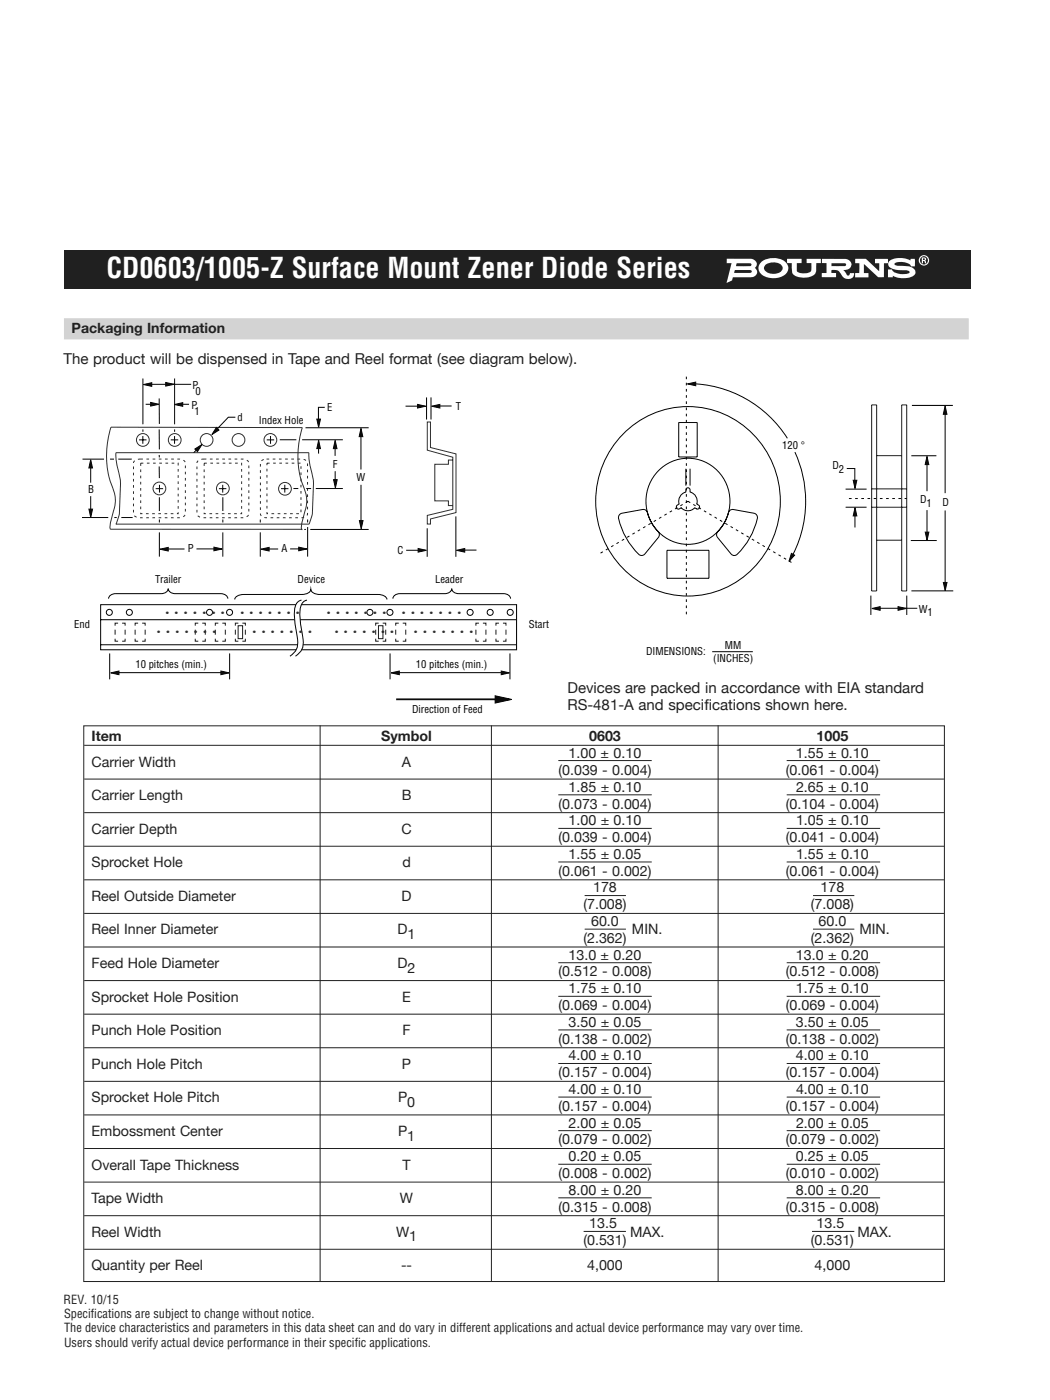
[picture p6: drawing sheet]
<svg xmlns="http://www.w3.org/2000/svg" width="210mm" height="279mm" viewBox="0 0 210 279" stroke-linecap="round" stroke-linejoin="round" font-family="sans-serif">
<!-- layer: Layer 1 -->
<path d="M12.8 49.9h180.9v7.8h-180.9z" fill="#231f20"/>
<g fill="#fff">
<path d="M145 51.6h4.9a1.02 1.02 0 0 1 1.1 .7 1.02 1.02 0 0 1-.4 1.2 1.03 1.03 0 0 1 .4 1.3 1.03 1.03 0 0 1-1.2 .5h-3.5a1.5 1.5 0 0 1-1.3 1.1l1-3.9h-1zM146.6 53.9l-.1 .6h3.2l.3-.2v-.2l-.3-.2zM147 52.5l-.1 .6h2.9l.2-.2-.3-.4zM152 52.2a1.7 1.7 0 0 0-.6 1.8 1.7 1.7 0 0 0 1.4 1.2 3.5 3.5 0 0 0 4.4-1.2 2.03 2.03 0 0 0-2-2.4 4.1 4.1 0 0 0-3.2 .6zM152.7 52.9a2.38 2.38 0 0 1 3.5 .4 1.22 1.22 0 0 1-1.4 1.3h-.9a1.27 1.27 0 0 1-1.4-1.4zM157.1 51.7v.8h.9v.8a1.56 1.56 0 0 0 1.5 2 3.1 3.1 0 0 0 3.3-.9l.1-1.9h.9v-.8h-2.8v.8h.9v.9a.89 .89 0 0 1-.9 1.1h-.9a1.24 1.24 0 0 1-1.1-.5v-1.4l1-.1v-.8zM164 51.7v.8h1v2h-1v.8h2.9l-.1-.8h-.8v-.6a1.71 1.71 0 0 1 2.1 1.2 1.25 1.25 0 0 0 1.4 .6 1.25 1.25 0 0 0 .9-1.2h-.8v.2a.33 .33 0 0 1-.5 .2l-.8-1a1.31 1.31 0 0 0 1.6-1.4 1.35 1.35 0 0 0-1.2-.8zM165.9 52.5h2.7l.3 .3-.3 .3h-2.7zM170.7 51.7v.8h.8v.8v1.2h-.8v.9l2.6-.1v-.8h-.9v-1.8l2.9 2.6h1.1v-2.8h.8v-.8h-2.6v.8h.9v1.6l-2.7-2.4zM177.5 52.1a.95 .95 0 0 0-.2 1 .95 .95 0 0 0 .9 .6l1.6 .2a1.85 1.85 0 0 1 1.8 .4 3.2 3.2 0 0 1-3.4-.2l-.2-.3h-.8v1.5h.9l.1-.3a4.4 4.4 0 0 0 4.2-.1 .82 .82 0 0 0 .2-1 4.3 4.3 0 0 0-3.5-.9 .48 .48 0 0 1-.6-.4 2.83 2.83 0 0 1 3.3 .4v.2l.8-.1-.1-1.4h-.7l-.1 .3a4.3 4.3 0 0 0-4.2 .1z"/>
<path d="M183.6 51.9a.81 .81 0 0 1 1.6 0 .81 .81 0 0 1-1.6 0zM183.4 52a1.04 1.04 0 0 0 2 0 1.04 1.04 0 0 0-2 0zM184 51.4v1.2h.2v-.5h.3l.1 .5h.3l-.3-.6 .2-.3-.1-.2zM184.2 51.6h.3v.3h-.3z"/>
</g>
<path d="M12.8 65.6h180.5" fill="none" stroke="#d1d3d4" stroke-width="4.2" stroke-linecap="butt"/>
<path d="M12.3 70.2h181v9.2h-181z" fill="#fff"/>
<g fill="none" stroke="#2f2f29" stroke-width=".2">
<path d="M23.1 90.3h38.5l.1 1.8 .9 4.4-.3 6.1-.4 1.4-.3 .6h-38.5l.7-2 .3-6.1-.9-4.4zM85.3 84.2h.6v5.1l5.1 1.3v11.7l-5.1 1.3v1h-.6v-1.7l5.1-1.3v-10.4l-5.1-1.4zM90.4 91.8h-.9v.9h-2.7v7.3h2.7v.9h.9M60.3 105.6h-38.2l-.1-.2v-.6l.3-1.7a7.4 7.4 0 0 0-.1-6.4 18 18 0 0 1-.1-11.4h38.2a18.2 18.2 0 0 0 .6 12.9 7.3 7.3 0 0 1-.4 5l-.3 1.7-.1 .6 .2 .2"/>
<circle cx="28.5" cy="87.8" r="1.27"/>
<circle cx="31.8" cy="97.5" r="1.27"/>
<circle cx="34.9" cy="87.8" r="1.27"/>
<circle cx="41.2" cy="87.8" r="1.27"/>
<circle cx="44.5" cy="97.5" r="1.27"/>
<circle cx="47.6" cy="87.8" r="1.27"/>
<circle cx="54" cy="87.8" r="1.27"/>
<circle cx="56.9" cy="97.5" r="1.27"/>
</g>
<path d="M26.9 91.9l1.1-.3h7.7a1.27 1.27 0 0 1 1.3 .8v10.2a1.12 1.12 0 0 1-1.3 .7h-7.7a1.27 1.27 0 0 1-1.4-.7v-10.2zM28.1 92.4h7.5v10.1h-7.5zM39.6 91.9l1.1-.3h7.6a1.27 1.27 0 0 1 1.4 .8v10.2a1.12 1.12 0 0 1-1.4 .7h-7.6a1.27 1.27 0 0 1-1.4-.7v-10.2zM40.7 92.4h7.5v10.1h-7.5zM52.1 92.1l.6-.4 .5-.1h7a1.08 1.08 0 0 1 1.2 .8v10.2a1.08 1.08 0 0 1-1.2 .7h-7a1.08 1.08 0 0 1-1.2-.7zM53.3 92.4h6.8v10.1h-6.8z" fill="none" stroke="#2f2f29" stroke-width=".2" stroke-dasharray=".5 .7" stroke-linecap="butt"/>
<g fill="none" stroke="#231f20" stroke-width=".2">
<path d="M174 80.8h1v37.1h-1zM174 97.6h7M175 90.9h5M180 80.8h1v37.1h-1zM174 101.2h7M175 107.8h5M16.7 144.9h171.8v110.9h-171.8zM16.8 148.7h171.6M16.8 155.5h171.6M63.9 144.8v110.9M98.1 144.8v110.9M111.4 151.8h18.7"/>
<path d="M111.4 158.6h18.7M143.3 144.8v110.9M157 151.8h18.6M157 158.6h18.6M16.8 162.2h171.6M16.8 168.9h171.6M16.8 175.6h171.6M111.4 165.3h18.7M111.4 172h18.7M116.7 178.7h8.2M157 165.3h18.6M157 172h18.6"/>
<path d="M162.3 178.7h8.2M16.8 182.3h171.6M16.8 189h171.6M16.8 195.7h171.6M111.4 192.1h18.7M111.4 198.8h18.7M116.7 185.4h8.2M157 192.1h18.6M157 198.8h18.6M162.3 185.4h8.2M16.8 202.4h171.6M16.8 209.1h171.6"/>
<path d="M16.8 215.8h171.6M111.4 205.5h18.7M111.4 212.2h18.7M111.4 218.9h18.7M157 205.5h18.6M157 212.2h18.6M157 218.9h18.6M16.8 222.5h171.6M16.8 229.2h171.6M16.8 235.9h171.6M111.4 225.6h18.7M111.4 232.4h18.7"/>
<path d="M111.4 239.1h18.7M157 225.6h18.6M157 232.4h18.6M157 239.1h18.6M16.8 242.6h171.6M16.8 249.3h171.6M116.5 245.8h8.4M162.1 245.8h8.4"/>
</g>
<g fill="none" stroke="#000" stroke-width=".2">
<path d="M28.5 75.5v9.2M28.6 76.7l1.7-.3v.7zM30 76.7h8.2M31.8 79.5v5.1M33.1 76.3l1.6 .4-1.6 .4zM34.8 75.5v9.2M85.1 79.3v4.4M86 79.3v4.4M137.2 76.6l1.6-.3v.7zM137.3 76.6a23.5 23.5 0 0 1 19.8 10.9M16.5 91.6h4.3M18.1 91.8l.4 1.6h-.8z"/>
<path d="M18.1 92.9v3.4M18.1 99v3M22 91.6h.8M23.6 91.6h2.7M27.8 87.8h1.4M28.5 87v1.6M28.5 85.7v.5M29.1 80.7h1.7M30.1 80.3l1.6 .4-1.6 .3zM31.1 97.5h1.5M31.8 85.7v4M31.8 93.1v2.3"/>
<path d="M31.8 90.8v.5M31.8 99.2v2.8M31.8 96.8v1.5M34.1 87.8h1.5M34.8 80.7l1.7-.3v.7zM34.8 87v1.6M34.8 85.7v.5M36.2 80.7h1.5M38.9 89.6l1.4-.9-.9 1.4zM39.6 89.4l-.9 .9M43.2 85.3l.5 .5-1.4 .9zM43.7 97.5h1.5"/>
<path d="M44.5 96.8v1.5M44.5 99.2v2.8M47 83.3h-1.4l-2.4 2.4M53.2 87.8h1.5M54 87v1.6M55.8 87.8h3.3M56.1 97.5h1.5M56.8 96.8v1.5M58.6 97.5h.9M60.3 87.8h8.1M61 85.4h12.6M61.1 97.5h1"/>
<path d="M63 97.5h5.4M63.2 83.6h.8l-.4 1.7zM63.6 88.1v2.4M63.6 87.9l.4 1.6h-.8zM64.8 81.3h-1.3v2.6M66.6 95.7h.7l-.4 1.7zM66.9 88.8v2.2M66.9 87.9l.3 1.6h-.7zM66.9 94v2M72 86.4v7.3M72 85.5l.4 1.6h-.7zM72 96.8v7.4"/>
<path d="M80.9 81.1h3.8M83.3 80.7l1.7 .4-1.7 .3zM86.1 81.1l1.7-.4v.7zM87.5 81h2.6M124.3 86.7a18.2 18.2 0 0 1 30.8 8.3 18.7 18.7 0 0 1-22.7 23.3 19.1 19.1 0 0 1-8.1-31.6zM131.4 94a8.4 8.4 0 0 1 11.2-.6 8.4 8.4 0 0 1 1.9 11 8.4 8.4 0 0 1-10.6 3.5 8.4 8.4 0 0 1-4.7-10.1 8.7 8.7 0 0 1 2.2-3.8zM135.5 84.3h3.6v6.9h-3.6zM136.9 93.5v3.4M137.1 97.4a.42 .42 0 0 1 .6 .4v.4a1.89 1.89 0 0 1 1.4 2.4l.3 .2a.43 .43 0 0 1 .2 .6 .43 .43 0 0 1-.6 .2l-.4-.3a1.81 1.81 0 0 1-2.6 0l-.4 .3a.43 .43 0 0 1-.6-.2 .43 .43 0 0 1 .2-.6l.3-.2a1.9 1.9 0 0 1 1.4-2.4v-.4zM137.7 93.5v3.4M158.6 90.2a23.5 23.5 0 0 1-1.1 21.8M168.8 97.6h4.1"/>
<path d="M169 93.5h1.6v2.6M170.3 95.8h.7l-.4 1.7zM181.9 91h5M182 80.9h8.2M185 91.1l.4 1.6h-.8zM185 92.3v5.7M188.6 81l.4 1.7h-.7zM188.6 82.2v16.2M16.4 103.3h5.2M17.7 101.6h.8l-.4 1.6zM21.7 119.5a1.21 1.21 0 0 1 1.4-1h9.1a1.31 1.31 0 0 0 1.4-1 1.21 1.21 0 0 0 1.4 1h9.1a1.31 1.31 0 0 1 1.4 1M22.8 103.3h.5"/>
<path d="M24.2 103.3h2.3M31.8 103.7v.6M31.8 106.2v4.9M31.9 109.6l1.7-.4v.8zM33.3 109.6h3.5M39.2 109.5h4.2M42.7 109.2l1.6 .4-1.6 .3zM44.5 106.2v4.9M44.5 103.7v.6M46.8 119.6a1.49 1.49 0 0 1 1.8-1h10.6a3.1 3.1 0 0 0 2.7-.6l.1-.4a1.49 1.49 0 0 0 1.8 1h10.6a3.1 3.1 0 0 1 2.7 .7l.1 .3M51.9 103.7v.6M51.9 106.2v4.9"/>
<path d="M52.1 109.6l1.6-.4v.8zM53.5 109.6h2M57.9 109.5h2.4M59.6 109.2l1.7 .4-1.7 .3zM60.2 119.8a2.17 2.17 0 0 0-1.5 2.4l.2 2 .4 2.8a3.3 3.3 0 0 1-1.4 4M60.7 105.7h.3M61.3 119.8a2.17 2.17 0 0 0-1.5 2.4l.2 2 .4 2.8a3.3 3.3 0 0 1-1.4 4M61.4 103.7v.6M61.4 105.2v5.9M61.9 105.7h11.7M71.7 103.9h.7l-.3 1.6zM78.4 119.5a1.2 1.2 0 0 1 1.4-1h9a1.29 1.29 0 0 0 1.4-1 1.2 1.2 0 0 0 1.3 1h9a1.29 1.29 0 0 1 1.4 1"/>
<path d="M81.1 109.8h3.8M83.4 109.5l1.7 .3-1.7 .4zM85.3 105.4v5.7M91 103.1v8M91.1 109.8l1.6-.3v.7zM92.5 109.8h2.6M131.3 106.1a9.7 9.7 0 0 1-2.2-4.1l-.5-.3h-.3l-4.2 .7a.86 .86 0 0 0-.6 1.1 13.8 13.8 0 0 0 4.3 7.3h.6l.3-.2 2.7-3.3a.87 .87 0 0 0-.1-1.2M133.1 109.8h8.4v5.6h-8.4zM145.5 102l.5-.3h.3l4.2 .7a.86 .86 0 0 1 .6 1.1 13.9 13.9 0 0 1-4.3 7.3h-.6l-.3-.2-2.7-3.3a.88 .88 0 0 1 0-1.2 9.7 9.7 0 0 0 2.3-4.1zM157.9 110.4l.7 .4-1.1 1.2zM168.8 101.2h4.1M170.6 101.6v3.7"/>
<path d="M170.6 101.3l.4 1.7h-.7zM173.8 118.9v3.8M181 118.9v3.8M181.8 107.9h5.1M181.9 117.9h8.3M184.6 106.2h.8l-.4 1.6zM185 101.8v4.8M188.3 116.2h.7l-.4 1.7zM188.6 101.9v14.8M20.1 123.7h38.7zM20.1 128.7h39.3zM21.9 130.4v5.2"/>
<path d="M22.1 134.3l1.6-.4v.7zM23.5 134.2h21.1M44.1 133.9l1.6 .4-1.6 .3zM45.8 130.4v5.2M59 120.7h-38.9v9h39M59.9 123.7h43.2M60.1 120.7h43v9h-42.9M60.5 128.7h42.6zM77.8 130.4v5.2M78 134.3l1.7-.4v.7zM79.4 134.2h21.2M98.8 138.9l3.3 .7-3.3 .7z"/>
<path d="M100 133.9l1.7 .4-1.7 .3zM101.8 130.4v5.2M142.1 130.1h8.1M174 121.4l1.6-.3v.7zM175.4 121.4h7.7M179.2 121.1l1.7 .3-1.7 .4z"/>
<circle cx="21.8" cy="122.2" r=".6"/>
<circle cx="25.8" cy="122.2" r=".6"/>
<circle cx="41.8" cy="122.2" r=".6"/>
<circle cx="45.8" cy="122.2" r=".6"/>
<circle cx="73.8" cy="122.2" r=".6"/>
<circle cx="77.8" cy="122.2" r=".6"/>
<circle cx="93.8" cy="122.2" r=".6"/>
<circle cx="97.8" cy="122.2" r=".6"/>
<circle cx="101.8" cy="122.2" r=".6"/>
</g>
<path d="M169.4 99.5h11.6M137.3 100l21.1 12.5M137.3 100l-17.8 10.6M137 122.6v-47.4" fill="none" stroke="#000" stroke-width=".2" stroke-dasharray=".5 .7" stroke-linecap="butt"/>
<g fill="none" stroke="#1b1b1b" stroke-width=".2">
<path d="M23 127.5v.5h.6M23 125.7v1M23.6 124.4h-.6v.5M24.4 124.4h.6v.5M25 127.5v.5h-.6M25 125.7v1M27 127.5v.5h.6M27 125.7v1M27.6 124.4h-.6v.5M28.4 124.4h.6v.5M29 127.5v.5h-.6M29 125.7v1"/>
<path d="M39 127.5v.5h.6M39 125.7v1M39.6 124.4h-.6v.5M40.4 124.4h.6v.5M41 127.5v.5h-.6M41 125.7v1M43 127.5v.5h.6M43 125.7v1M43.6 124.4h-.6v.5M44.4 124.4h.6v.5M45 127.5v.5h-.6M45 125.7v1"/>
<path d="M47 127.5v.5h.6M47 125.7v1M47.5 124.9h.9v2.6h-.9zM47.6 124.4h-.6v.5M48.4 124.4h.6v.5M49 127.5v.5h-.6M49 125.7v1M75 127.5v.5h.6M75 125.7v1M75.5 124.9h.9v2.6h-.9zM75.6 124.4h-.6v.5M76.4 124.4h.6v.5"/>
<path d="M77 127.5v.5h-.6M77 125.7v1M79 127.5v.5h.6M79 125.7v1M79.6 124.4h-.6v.5M80.4 124.4h.6v.5M81 127.5v.5h-.6M81 125.7v1M95 127.5v.5h.6M95 125.7v1M95.6 124.4h-.6v.5M96.4 124.4h.6v.5"/>
<path d="M97 127.5v.5h-.6M97 125.7v1M99 127.5v.5h.6M99 125.7v1M99.6 124.4h-.6v.5M100.4 124.4h.6v.5M101 127.5v.5h-.6M101 125.7v1"/>
</g>
<g fill="#000">
<path d="M28.6 76.7l1.7-.3v.7zM33.1 76.3l1.6 .4-1.6 .4zM137.2 76.6l1.6-.3v.7zM18.1 91.8l.4 1.6h-.8zM30.1 80.3l1.6 .4-1.6 .3zM34.8 80.7l1.7-.3v.7zM38.9 89.6l1.4-.9-.9 1.4zM43.2 85.3l.5 .5-1.4 .9zM63.2 83.6h.8l-.4 1.7zM63.6 87.9l.4 1.6h-.8zM66.6 95.7h.7l-.4 1.7zM66.9 87.9l.3 1.6h-.7z"/>
<path d="M72 85.5l.4 1.6h-.7zM83.3 80.7l1.7 .4-1.7 .3zM86.1 81.1l1.7-.4v.7zM170.3 95.8h.7l-.4 1.7zM185 91.1l.4 1.6h-.8zM188.6 81l.4 1.7h-.7zM17.7 101.6h.8l-.4 1.6zM31.9 109.6l1.7-.4v.8zM42.7 109.2l1.6 .4-1.6 .3zM52.1 109.6l1.6-.4v.8zM59.6 109.2l1.7 .4-1.7 .3zM71.7 103.9h.7l-.3 1.6z"/>
<path d="M83.4 109.5l1.7 .3-1.7 .4zM91.1 109.8l1.6-.3v.7zM157.9 110.4l.7 .4-1.1 1.2zM170.6 101.3l.4 1.7h-.7zM184.6 106.2h.8l-.4 1.6zM188.3 116.2h.7l-.4 1.7zM22.1 134.3l1.6-.4v.7zM44.1 133.9l1.6 .4-1.6 .3zM78 134.3l1.7-.4v.7zM100 133.9l1.7 .4-1.7 .3zM174 121.4l1.6-.3v.7zM179.2 121.1l1.7 .3-1.7 .4z"/>
<path d="M98.8 138.9l3.3 .7-3.3 .7z"/>
</g>
<path d="M79.1 139.6h22.5" fill="none" stroke="#000" stroke-width=".35"/>
<text font-size="5.6" fill="#fff" x="21.2" y="55.5">CD0603/1005-Z Surface Mount Zener Diode Series</text>
<g font-size="3" fill="#231f20">
<text x="12.7" y="72.7">The product will be dispensed in Tape and Reel format (see diagram below).</text>
<text x="113.2" y="138.4">Devices are packed in accordance with EIA standard</text>
<text x="113.2" y="141.7">RS-481-A and specifications shown here.</text>
</g>
<g font-size="2.8" fill="#231f20">
<text x="14.3" y="66.5">Packaging Information</text>
<text x="18.3" y="148">Item</text>
<text x="76.1" y="148">Symbol</text>
<text x="117.6" y="148">0603</text>
<text x="163" y="148">1005</text>
<text x="18.3" y="153">Carrier Width</text>
<text x="80.2" y="153">A</text>
<text x="111.5" y="154.7">(0.039 - 0.004)</text>
<text x="113.5" y="151.3">1.00 ± 0.10</text>
<text x="156.8" y="154.7">(0.061 - 0.004)</text>
<text x="158.9" y="151.3">1.55 ± 0.10</text>
<text x="18.3" y="159.7">Carrier Length</text>
<text x="80.2" y="159.7">B</text>
<text x="111.5" y="161.4">(0.073 - 0.004)</text>
<text x="113.5" y="158">1.85 ± 0.10</text>
<text x="156.8" y="161.4">(0.104 - 0.004)</text>
<text x="158.9" y="158">2.65 ± 0.10</text>
<text x="18.3" y="166.4">Carrier Depth</text>
<text x="80.1" y="166.4">C</text>
<text x="113.5" y="164.7">1.00 ± 0.10</text>
<text x="158.9" y="164.7">1.05 ± 0.10</text>
<text x="18.3" y="173.1">Sprocket Hole</text>
<text x="80.3" y="173.1">d</text>
<text x="111.5" y="168.1">(0.039 - 0.004)</text>
<text x="113.5" y="171.4">1.55 ± 0.05</text>
<text x="156.8" y="168.1">(0.041 - 0.004)</text>
<text x="158.9" y="171.4">1.55 ± 0.10</text>
<text x="18.3" y="179.8">Reel Outside Diameter</text>
<text x="80.1" y="179.8">D</text>
<text x="111.5" y="174.8">(0.061 - 0.002)</text>
<text x="118.4" y="178.1">178</text>
<text x="156.8" y="174.8">(0.061 - 0.004)</text>
<text x="163.8" y="178.1">178</text>
<text x="116.4" y="181.5">(7.008)</text>
<text x="118" y="184.8">60.0</text>
<text x="161.8" y="181.5">(7.008)</text>
<text x="163.4" y="184.8">60.0</text>
<text x="18.3" y="186.5">Reel Inner Diameter</text>
<text x="79.3" y="186.5">D</text>
<text x="81.3" y="187.4">1</text>
<text x="113.5" y="191.5">13.0 ± 0.20</text>
<text x="116.4" y="188.2">(2.362)</text>
<text x="126.1" y="186.5">MIN.</text>
<text x="158.8" y="191.5">13.0 ± 0.20</text>
<text x="161.8" y="188.2">(2.362)</text>
<text x="171.5" y="186.5">MIN.</text>
<text x="18.3" y="193.2">Feed Hole Diameter</text>
<text x="79.3" y="193.2">D</text>
<text x="81.3" y="194.1">2</text>
<text x="111.5" y="194.9">(0.512 - 0.008)</text>
<text x="156.8" y="194.9">(0.512 - 0.008)</text>
<text x="18.3" y="199.9">Sprocket Hole Position</text>
<text x="80.3" y="199.9">E</text>
<text x="111.5" y="201.6">(0.069 - 0.004)</text>
<text x="113.5" y="198.2">1.75 ± 0.10</text>
<text x="156.8" y="201.6">(0.069 - 0.004)</text>
<text x="158.9" y="198.2">1.75 ± 0.10</text>
<text x="18.3" y="206.6">Punch Hole Position</text>
<text x="80.3" y="206.6">F</text>
<text x="111.5" y="208.3">(0.138 - 0.002)</text>
<text x="113.5" y="204.9">3.50 ± 0.05</text>
<text x="156.8" y="208.3">(0.138 - 0.002)</text>
<text x="158.9" y="204.9">3.50 ± 0.05</text>
<text x="18.3" y="213.3">Punch Hole Pitch</text>
<text x="80.2" y="213.3">P</text>
<text x="111.5" y="215">(0.157 - 0.004)</text>
<text x="113.5" y="211.6">4.00 ± 0.10</text>
<text x="156.8" y="215">(0.157 - 0.004)</text>
<text x="158.9" y="211.6">4.00 ± 0.10</text>
<text x="18.3" y="220">Sprocket Hole Pitch</text>
<text x="79.4" y="220">P</text>
<text x="81.3" y="220.9">0</text>
<text x="111.5" y="221.7">(0.157 - 0.004)</text>
<text x="113.5" y="218.3">4.00 ± 0.10</text>
<text x="156.8" y="221.7">(0.157 - 0.004)</text>
<text x="158.9" y="218.3">4.00 ± 0.10</text>
<text x="18.3" y="226.7">Embossment Center</text>
<text x="79.4" y="226.7">P</text>
<text x="81.3" y="227.7">1</text>
<text x="113.5" y="225">2.00 ± 0.05</text>
<text x="158.9" y="225">2.00 ± 0.05</text>
<text x="18.3" y="233.4">Overa ll Tape Thickness</text>
<text x="80.3" y="233.4">T</text>
<text x="111.5" y="228.4">(0.079 - 0.002)</text>
<text x="113.5" y="231.7">0.20 ± 0.05</text>
<text x="156.8" y="228.4">(0.079 - 0.002)</text>
<text x="158.9" y="231.7">0.25 ± 0.05</text>
<text x="111.5" y="235.1">(0.008 - 0.002)</text>
<text x="113.5" y="238.4">8.00 ± 0.20</text>
<text x="156.8" y="235.1">(0.010 - 0.002)</text>
<text x="158.9" y="238.4">8.00 ± 0.20</text>
<text x="18.3" y="240.1">Tape Width</text>
<text x="79.8" y="240.1">W</text>
<text x="111.5" y="241.8">(0.315 - 0.008)</text>
<text x="117.6" y="245.1">13.5</text>
<text x="156.8" y="241.8">(0.315 - 0.008)</text>
<text x="163" y="245.1">13.5</text>
<text x="18.3" y="246.8">Reel Width</text>
<text x="79" y="246.8">W</text>
<text x="81.7" y="247.8">1</text>
<text x="116.4" y="248.5">(0.531)</text>
<text x="125.7" y="246.8">MAX.</text>
<text x="161.8" y="248.5">(0.531)</text>
<text x="171.1" y="246.8">MAX.</text>
<text x="18.3" y="253.5">Quantity per Reel</text>
<text x="80" y="253.5">--</text>
<text x="117.2" y="253.5">4,000</text>
<text x="162.6" y="253.5">4,000</text>
</g>
<g font-size="2.8" fill="#2f2f29">
<text x="32.5" y="122.6">.......</text>
<text x="47.5" y="122.6">.......</text>
<text x="64.8" y="122.6">.......</text>
<text x="79.7" y="122.6">.......</text>
<text x="30.9" y="126.4">.......</text>
<text x="49.9" y="126.4">.......</text>
<text x="66.3" y="126.4">......</text>
<text x="77.4" y="126.4">.</text>
<text x="82.1" y="126.4">.......</text>
</g>
<g font-size="2.5" fill="#231f20">
<text x="12.7" y="260.2">REV. 10/15</text>
<text x="12.8" y="263">Specifications are subject to change without notice.</text>
<text x="12.8" y="265.9">The device characteristics and parameters in this data sheet can and do vary in different applications and actual device performance may vary over time.</text>
<text x="12.8" y="268.9">Users should verify actual device performance in their specific applications.</text>
</g>
<g font-size="2.1">
<text x="38.4" y="77.6">P</text>
<text x="38.2" y="81.6">P</text>
<text x="38.8" y="82.7">1</text>
<text x="39" y="78.8">0</text>
<text x="47.4" y="84">d</text>
<text x="65.3" y="82.1">E</text>
<text x="91" y="81.9">T</text>
<text x="51.7" y="84.6">Index Hole</text>
<text x="156.1" y="89.7">120 °</text>
<text x="66.4" y="93.3">F</text>
<text x="166.1" y="93.5">D</text>
<text x="167.4" y="94.4">2</text>
<text x="17.6" y="98.4">B</text>
<text x="71.2" y="96">W</text>
<text x="183.6" y="100.4">D</text>
<text x="184.9" y="101.3">1</text>
<text x="188.1" y="100.9">D</text>
<text x="37.5" y="110.1">P</text>
<text x="56.2" y="110.1">A</text>
<text x="79.4" y="110.5">C</text>
<text x="30.9" y="116.3">Tra li er</text>
<text x="59.4" y="116.3">Device</text>
<text x="86.9" y="116.3">Leader</text>
<text x="14.8" y="125.4">End</text>
<text x="105.6" y="125.4">Start</text>
<text x="183.4" y="122.3">W</text>
<text x="185.1" y="123">1</text>
<text x="128.9" y="130.8">DIMENSIONS:</text>
<text x="144.7" y="129.5">MM</text>
<text x="27" y="133.2">10 pitches (min.)</text>
<text x="83" y="133.2">10 pitches (min.)</text>
<text x="142.3" y="132.1">(INCHES)</text>
<text x="82.2" y="142.4">Direction of Feed</text>
</g>
</svg>
